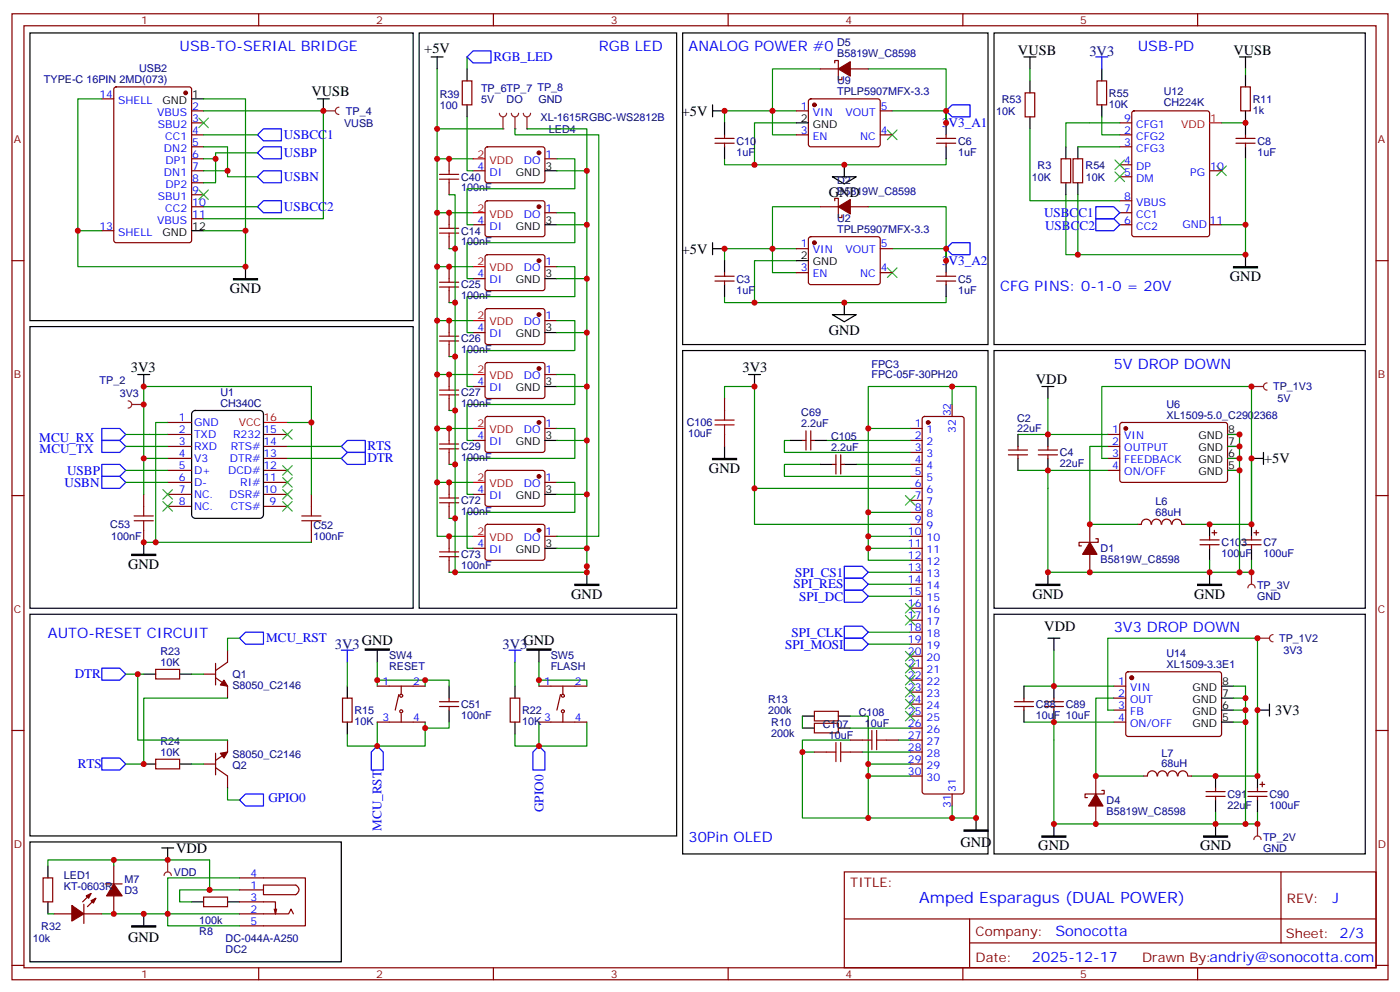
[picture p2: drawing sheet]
<svg xmlns="http://www.w3.org/2000/svg" width="412mm" height="292mm" viewBox="0 0 412 292" stroke-linecap="round" stroke-linejoin="round" font-family="sans-serif">
<g fill="none" stroke="#870000" stroke-width=".35">
<path d="M3.5 4.1h405.4v284.3h-405.4zM7.1 7.6h398.2v277.3h-398.2zM76.2 4.1v3.5M145.3 4.1v3.5M214.5 4.1v3.5M283.6 4.1v3.5M352.8 4.1v3.5M3.5 76.7h3.6M405.3 76.7h3.6M3.5 145.9h3.6M405.3 145.9h3.6M3.5 215h3.6"/>
<path d="M405.3 215h3.6M248.7 256.6h156.6v28.3h-156.6zM377.3 256.7v20.8M248.7 270.5h156.5M285.6 277.5h119.6M285.6 270.5v14.1M3.5 284.2h3.6M76.2 284.9v3.5M145.3 284.9v3.5M214.5 284.9v3.5M283.6 284.9v3.5M352.8 284.9v3.5"/>
<path d="M405.3 284.2h3.6"/>
</g>
<path d="M37.7 118a1.06 1.06 0 0 1 1.1 1.1 1.06 1.06 0 0 1-1.1 1M38.8 119.1h3.5" fill="none" stroke="#8c2424" stroke-width=".35"/>
<circle cx="42.3" cy="119.1" r=".18" fill="#8c2424"/>
<g fill="none" stroke="#000" stroke-width=".35">
<path d="M8.8 9.7h112.9v84.7h-112.9zM56.4 29.1h3.6M56.4 67.9h3.6M8.8 96.1h112.9v82.9h-112.9zM40.6 110.2h3.5M42.3 110.2v3.6M56.7 121.3l.8-.5h19.1l.8 .5 .2 .6v29.6l-.5 .9-.5 .2h-19.1l-.9-.5-.2-.6v-29.6zM42.3 159.6v3.6M8.8 180.8h190.5v65.3h-190.5zM42.3 198.4h3.6M52.9 198.4h3.5M111.1 191.4v3.5"/>
<path d="M158.7 191.4v3.5M102.3 202v3.5M102.3 212.5v3.6M132.3 202v3.5M132.3 209v3.5M151.7 202v3.5M151.7 212.5v3.6M42.3 224.9h3.6M52.9 224.9h3.5"/>
</g>
<g fill="none" stroke="#870000" stroke-width=".35">
<path d="M30 29.1h3.5M33.7 25.8l.5-.2h21.5l.7 .4v44.7l-.4 .7h-21.8l-.6-.4-.1-44.7zM56.4 32.6h3.6M56.4 36.2h3.6M56.4 39.7h3.6M56.4 43.2h3.6M56.4 46.7h3.6M56.4 50.3h3.6M56.4 53.8h3.6M56.4 57.3h3.6M30 67.9h3.5M56.4 60.9h3.6"/>
<path d="M56.4 64.4h3.6M49.4 127.9h7M49.4 131.4h7M49.4 134.9h7M49.4 138.5h7M49.4 124.4h7M77.6 127.9h7.1M77.6 131.4h7.1M77.6 134.9h7.1M77.6 138.5h7.1M42.3 145.5v3.5M42.3 156.1v3.5"/>
<path d="M49.4 142h7M49.4 145.5h7M49.4 149h7M77.6 142h7.1M77.6 145.5h7.1M77.6 149h7.1M91.7 145.5v3.5M91.7 156.1v3.5M45.9 197h7v2.8h-7zM60 198.4h3.5M63.5 199.5l3.5 2.5v3.5M63.5 195.3v6.3"/>
<path d="M67 191.4v3.5l-3.5 2.5M67 217.8v3.6l-3.5 2.4M100.9 205.5h2.8v7h-2.8zM111.1 212.5h14.1M111.1 202h14.1M117.5 204.4l-1.1 4.6M118.2 202v2.4M118.2 210.1v2.4M129.5 208h5.6M129.5 206.6h5.6M132.3 205.5v1.1M132.3 208v1"/>
<path d="M150.3 205.5h2.8v7h-2.8zM158.7 212.5h14.2M158.7 202h14.2M165.1 204.4l-1.1 4.6M165.8 202v2.4M165.8 210.1v2.4M45.9 223.5h7v2.8h-7zM60 224.9h3.5M63.5 226l3.5 2.4v3.6M63.5 221.7v6.4"/>
<circle cx="118.2" cy="209.4" r=".44"/>
<circle cx="118.2" cy="204.8" r=".44"/>
<circle cx="165.8" cy="209.4" r=".44"/>
<circle cx="165.8" cy="204.8" r=".44"/>
</g>
<g fill="#870000" stroke="#870000" stroke-width=".35">
<path d="M66 200.2l1 1.8-2.1-.4z"/>
<path d="M64.9 221.7l2.1-.3-1 1.7z"/>
<circle cx="54.7" cy="27.3" r=".53"/>
</g>
<g fill="none" stroke="#00f" stroke-width=".35">
<path d="M30 136.7h5.3l1.7 1.8-1.7 1.7h-5.3zM30 129.6h5.3l1.7 1.8-1.7 1.8h-5.3zM30 126.1h5.3l1.7 1.8-1.7 1.7h-5.3zM100.5 134.9l1.8-1.7h5.3v3.5h-5.3zM100.5 131.4l1.8-1.8h5.3v3.6h-5.3zM30 140.2h5.3l1.7 1.8-1.7 1.8h-5.3zM30 196.7h5.3l1.7 1.7-1.7 1.8h-5.3zM70.6 187.9l1.7-1.8h5.3v3.5h-5.3zM100.5 191.4h3.6M102.3 191.4v3.5M149.9 191.4h3.6M151.7 191.4v3.5"/>
<path d="M111.1 219.6l1.8 1.8v5.3h-3.5v-5.3zM158.7 219.6l1.8 1.8v5.3h-3.5v-5.3zM30 223.1h5.3l1.7 1.8-1.7 1.8h-5.3zM70.6 235.5l1.7-1.8h5.3v3.5h-5.3z"/>
</g>
<g fill="none" stroke="#008700" stroke-width=".35">
<path d="M37 138.5h12.4M37 131.4h12.4M37 127.9h12.4M42.3 134.9v10.6M49.4 124.4h-3.5v35.2M84.7 124.4h7v-10.6h-49.4v21.1h7.1M84.7 131.4h15.8M84.7 134.9h15.8M91.7 124.4v21.1M37 142h12.4M42.3 159.6h49.4M37 198.4h5.3"/>
<path d="M40.6 198.4v19.4h26.4M56.4 198.4h3.6M70.6 187.9h-3.6v3.5M102.3 194.9v7.1M111.1 194.9v7.1M151.7 194.9v7.1M158.7 194.9v7.1M67 205.5h-24.7v19.4h-5.3M102.3 216.1v3.5h8.8M111.1 200.2h14.1v1.8M111.1 212.5v7.1h14.1v-7.1M125.2 200.2h7.1v1.8"/>
<path d="M132.3 212.5v1.8h-7.1M151.7 216.1v3.5h7M158.7 200.2h14.2v1.8M158.7 212.5v7.1h14.2v-7.1M56.4 224.9h3.6M67 232v3.5h3.6"/>
</g>
<path d="M38.8 163.2h7.1v.3h-7.1zM107.6 191h7.1v.4h-7.1zM155.2 191h7.1v.4h-7.1z" fill="#000" stroke="#000" stroke-width=".35"/>
<path d="M77.6 124.4h7.1" fill="none" stroke="#f00" stroke-width=".35"/>
<path d="M39.5 153.3h5.7M39.5 151.9h5.7M42.3 149v2.9M42.3 153.3v2.8M88.9 153.3h5.6M88.9 151.9h5.6M91.7 149v2.9M91.7 153.3v2.8" fill="none" stroke="#a10000" stroke-width=".35"/>
<g fill="none" stroke="#3c3" stroke-width=".35">
<path d="M83.3 126.5l2.8 2.8M83.3 137.1l2.8 2.8M86.1 126.5l-2.8 2.8M86.1 137.1l-2.8 2.8M48 147.6l2.8 2.9M48 144.1l2.8 2.8M50.8 147.6l-2.8 2.9M50.8 144.1l-2.8 2.8M83.3 140.6l2.8 2.8M83.3 144.1l2.8 2.8M83.3 147.6l2.8 2.9M86.1 140.6l-2.8 2.8"/>
<path d="M86.1 144.1l-2.8 2.8M86.1 147.6l-2.8 2.9"/>
</g>
<path d="M154.2 33.3a1.06 1.06 0 0 0 1 1.1 1.06 1.06 0 0 0 1.1-1.1M155.2 34.4v3.5" fill="none" stroke="#8c2424" stroke-width=".35"/>
<circle cx="155.2" cy="37.9" r=".18" fill="#8c2424"/>
<path d="M150.6 33.3a1.06 1.06 0 0 0 1.1 1.1 1.06 1.06 0 0 0 1.1-1.1M151.7 34.4v3.5" fill="none" stroke="#8c2424" stroke-width=".35"/>
<circle cx="151.7" cy="37.9" r=".18" fill="#8c2424"/>
<path d="M147.1 33.3a1.06 1.06 0 0 0 1.1 1.1 1.06 1.06 0 0 0 1-1.1M148.2 34.4v3.5" fill="none" stroke="#8c2424" stroke-width=".35"/>
<circle cx="148.2" cy="37.9" r=".18" fill="#8c2424"/>
<g fill="none" stroke="#008700" stroke-width=".35">
<path d="M137.6 16.8v3.5M30 29.1h-7.1v38.8h7.1M60 29.1h12.3v38.8M60 32.6h35.2v31.8h-35.2M60 39.7h15.8M128.8 20.3v17.6h19.4M128.8 37.9v24.7h10.5M137.6 34.4v15.9h1.7M151.7 37.9v1.8h24.7v118.2h-12.4M155.2 37.9h17.7v12.4M234.6 32.6h-21.2v3.6M234.6 36.2h-12.4v12.3"/>
<path d="M241.7 20.3h-14.2v19.4h7.1M255.8 20.3h22.9v15.9M262.8 32.6h15.9v3.6M278.7 32.6v3.6M60 43.2h7v8.8h8.8M60 46.7h3.5M60 50.3h7M75.8 45h-12.3v8.8h-3.5M128.8 46.7h10.5M132.3 57.3h1.8v111.2h38.8v-1.8M164 46.7h5.3v8.9h-31.7v10.5h1.7M164 50.3h8.9v111.1h-8.9"/>
<path d="M213.4 46.7v1.8h65.3v-1.8M22.9 67.9v10.6h49.4v-10.6h-12.3M60 60.9h15.8M128.8 62.6v15.9h10.5M128.8 78.5v15.9h10.5M132.3 73.2h1.8M164 62.6h5.3v8.8h-31.7v10.6h1.7M164 78.5h5.3v8.8h-31.7v10.6h1.7M164 66.1h8.9M234.6 76.7h-12.4v12.4M234.6 73.2h-21.2v3.5M241.7 60.9h-14.2v19.4h7.1"/>
<path d="M255.8 60.9h22.9v15.8M262.8 73.2h15.9v3.5M278.7 73.2v3.5M128.8 94.4v15.8h10.5M132.3 89.1h1.8M164 94.4h5.3v8.8h-31.7v10.6h1.7M164 97.9h8.9M164 82h8.9M213.4 87.3v1.8h65.3v-1.8M128.8 110.2v15.9h10.5M132.3 105h1.8M164 110.2h5.3v8.9h-31.7v10.5h1.7"/>
<path d="M164 113.8h8.9M128.8 126.1v15.9h10.5M132.3 120.8h1.8M132.3 136.7h1.8M164 126.1h5.3v8.8h-31.7v10.6h1.7M164 129.6h8.9M128.8 142v15.9h10.5M132.3 152.6h1.8M164 142h5.3v8.8h-31.7v10.6h1.7M164 145.5h8.9M132.3 168.5h1.8M172.9 161.4v7.1"/>
</g>
<path d="M137.6 16.8l1.7-1.8h5.3v3.5h-5.3zM75.8 39.7l1.8-1.8h5.3v3.6h-5.3zM278.7 32.6l1.8-1.7h5.3v3.5h-5.3zM75.8 45l1.8-1.8h5.3v3.5h-5.3zM75.8 52l1.8-1.7h5.3v3.5h-5.3zM75.8 60.9l1.8-1.8h5.3v3.5h-5.3zM278.7 73.2l1.8-1.8h5.3v3.6h-5.3z" fill="none" stroke="#00f" stroke-width=".35"/>
<g fill="none" stroke="#870000" stroke-width=".35">
<path d="M245.9 18.5v-.7h1v5.7h1.1v-.7M136.2 23.8h2.8v7.1h-2.8zM213.4 39.7v1M234.6 32.6h3.5M234.6 39.7h3.5M238.4 29.3l.4-.2 20.1 .1 .4 .6-.1 13-.6 .4-20-.1-.5-.6v-12.7zM241.7 20.3h5.2M250.5 20.3h5.3M259.3 32.6h3.5M259.3 39.7h3.5M278.7 39.7v1M132.3 46.7v3.6"/>
<path d="M132.3 53.8v3.5M139.3 50.3h3.6M143.1 43.4l.5-.2 16.5 .1 .4 .6-.1 9.5-.6 .4-16.5-.1-.4-.6v-9.2zM143.1 59.3l.5-.2h16.5l.4 .7-.1 9.4-.6 .5-16.5-.1-.4-.6v-9.2zM160.5 46.7h3.5M210.6 42.2h5.7M210.6 40.7h5.7M213.4 42.2v1M245.9 59.1v-.7h1v5.6h1.1v-.7M275.9 42.2h5.6M275.9 40.7h5.6M278.7 42.2v1"/>
<path d="M132.3 62.6v3.5M132.3 69.7v3.5M132.3 78.5v3.5M139.3 66.1h3.6M143.1 75.2l.5-.2h16.5l.4 .7-.1 9.4-.6 .4h-16.5l-.4-.7v-9.1zM160.5 62.6h3.5M160.5 78.5h3.5M234.6 73.2h3.5M238.4 69.9l.4-.2h20.1l.4 .7-.1 13-.6 .4-20-.1-.5-.6v-12.7zM241.7 60.9h5.2M250.5 60.9h5.3M259.3 73.2h3.5"/>
<path d="M132.3 85.5v3.6M132.3 94.4v3.5M139.3 82h3.6M139.3 97.9h3.6M143.1 91l.5-.2 16.5 .1 .4 .6-.1 9.5-.6 .4h-16.5l-.4-.7v-9.2zM160.5 94.4h3.5M210.6 82.7h5.7M210.6 81.3h5.7M213.4 80.3v1M213.4 82.7v1.1M234.6 80.3h3.5M259.3 80.3h3.5"/>
<path d="M275.9 82.7h5.6M275.9 81.3h5.6M278.7 80.3v1M278.7 82.7v1.1M132.3 101.4v3.6M132.3 110.2v3.6M132.3 117.3v3.5M139.3 113.8h3.6M143.1 106.9l.5-.2 16.5 .1 .4 .6-.1 9.5-.6 .4-16.5-.1-.4-.6v-9.2zM160.5 110.2h3.5M132.3 126.1v3.5M132.3 133.2v3.5"/>
<path d="M139.3 129.6h3.6M143.1 122.8l.5-.2h16.5l.4 .7-.1 9.4-.6 .5-16.5-.1-.4-.6v-9.2zM143.1 138.7l.5-.2h16.5l.4 .7-.1 9.4-.6 .4h-16.5l-.4-.7v-9.1zM160.5 126.1h3.5M132.3 142v3.5M132.3 149v3.6M132.3 157.9v3.5M139.3 145.5h3.6M143.1 154.5l.5-.2 16.5 .1 .4 .6-.1 9.5-.6 .4h-16.5l-.4-.7v-9.2zM160.5 142h3.5M160.5 157.9h3.5M132.3 164.9v3.6"/>
<path d="M139.3 161.4h3.6"/>
</g>
<g fill="#870000" stroke="#870000" stroke-width=".35">
<path d="M246.9 20.3l3.6-2.1v4.2z"/>
<path d="M246.9 60.9l3.6-2.2v4.3z"/>
<circle cx="158.7" cy="45" r=".53"/>
<circle cx="239.9" cy="30.9" r=".53"/>
<circle cx="239.9" cy="71.4" r=".53"/>
<circle cx="158.7" cy="60.9" r=".53"/>
<circle cx="158.7" cy="76.7" r=".53"/>
<circle cx="158.7" cy="92.6" r=".53"/>
<circle cx="158.7" cy="108.5" r=".53"/>
<circle cx="158.7" cy="124.4" r=".53"/>
<circle cx="158.7" cy="140.2" r=".53"/>
<circle cx="158.7" cy="156.1" r=".53"/>
</g>
<path d="M139.3 46.7h3.6M139.3 62.6h3.6M139.3 78.5h3.6M139.3 94.4h3.6M139.3 110.2h3.6M139.3 126.1h3.6M139.3 142h3.6M139.3 157.9h3.6" fill="none" stroke="#f00" stroke-width=".35"/>
<g fill="none" stroke="#000" stroke-width=".35">
<path d="M123.5 9.7h75.8v169.3h-75.8zM127 16.8h3.5M128.8 16.8v3.5M201.1 9.7h89.9v91.7h-89.9zM93.5 29.1h3.5M95.2 29.1v3.5M137.6 20.3v3.5M137.6 30.9v3.5M209.9 32.6h3.5M209.9 30.9v3.5M213.4 36.2v3.5M234.6 36.2h3.5"/>
<path d="M278.7 36.2v3.5M160.5 50.3h3.5M213.4 43.2v3.5M245.2 52h7l-3.5 2.2zM248.7 48.5v3.5M278.7 43.2v3.5M72.3 78.5v3.5M160.5 66.1h3.5M209.9 71.4v3.6M209.9 73.2h3.5M213.4 76.7v3.6M234.6 76.7h3.5"/>
<path d="M278.7 76.7v3.6M160.5 82h3.5M160.5 97.9h3.5M213.4 83.8v3.5M245.2 92.6h7l-3.5 2.1zM248.7 89.1v3.5M278.7 83.8v3.5M160.5 113.8h3.5M160.5 129.6h3.5M160.5 145.5h3.5M160.5 161.4h3.5M172.9 168.5v3.5"/>
</g>
<path d="M68.8 82h7v.4h-7zM169.3 172h7.1v.3h-7.1z" fill="#000" stroke="#000" stroke-width=".35"/>
<g fill="none" stroke="#a10000" stroke-width=".35">
<path d="M129.5 52.7h5.6M129.5 51.3h5.6M132.3 50.3v1M132.3 52.7v1.1M129.5 68.6h5.6M129.5 67.2h5.6M132.3 66.1v1.1M132.3 68.6v1.1M129.5 84.5h5.6M129.5 83.1h5.6M129.5 99h5.6M132.3 82v1.1"/>
<path d="M132.3 84.5v1M132.3 97.9v1.1M129.5 100.4h5.6M129.5 116.2h5.6M129.5 114.8h5.6M132.3 100.4v1M132.3 113.8v1M132.3 116.2v1.1M129.5 132.1h5.6M129.5 130.7h5.6M132.3 129.6v1.1M132.3 132.1v1.1"/>
<path d="M129.5 148h5.6M129.5 146.6h5.6M132.3 145.5v1.1M132.3 148v1M129.5 163.9h5.6M129.5 162.5h5.6M132.3 161.4v1.1M132.3 163.9v1"/>
</g>
<path d="M58.6 34.7l2.8 2.9M61.4 34.7l-2.8 2.9M261.4 38.3l2.8 2.8M264.2 38.3l-2.8 2.8M58.6 55.9l2.8 2.8M61.4 55.9l-2.8 2.8M261.4 78.8l2.8 2.9M264.2 78.8l-2.8 2.9" fill="none" stroke="#3c3" stroke-width=".35"/>
<path d="M95.2 32.6h3.6M99.8 31.6a1.06 1.06 0 0 0-1 1 1.06 1.06 0 0 0 1 1.1" fill="none" stroke="#8c2424" stroke-width=".35"/>
<circle cx="95.2" cy="32.6" r=".18" fill="#8c2424"/>
<path d="M209.9 134.9h7.1v.4h-7.1zM284 244.3h7v.4h-7zM38.8 272.5h7.1v.4h-7.1z" fill="#000" stroke="#000" stroke-width=".35"/>
<g fill="none" stroke="#000" stroke-width=".35">
<path d="M201.1 103.2h89.9v148.2h-89.9zM220.5 110.2h3.5M222.2 110.2v3.6M213.4 131.4v3.5M232.8 129.6h3.6M239.9 129.6h3.5M241.7 136.7h3.5M248.7 136.7h3.5M236.4 214.3h3.5M236.4 210.8h3.5M246.9 214.3h3.6M246.9 210.8h3.6"/>
<path d="M8.8 247.8h91.7v35.3h-91.7zM47.6 249.6h3.6M49.4 249.6v3.5M287.5 240.8v3.5M42.3 269v3.5M56.4 265.5h3.6M67 265.5h3.6"/>
</g>
<g fill="none" stroke="#870000" stroke-width=".35">
<path d="M213.4 117.3v3.5M280.5 119.1v3.5M213.4 127.9v3.5M236.4 129.6h1M237.4 126.8v5.7M238.8 129.6h1.1M238.8 126.8v5.7M245.2 136.7h1M246.2 133.9v5.6M247.6 136.7h1.1M247.6 133.9v5.6M268.1 126.1h3.5"/>
<path d="M268.1 129.6h3.5M268.1 133.2h3.5M268.1 136.7h3.5M271.9 122.8l.4-.2h11l.5 .2 .2 .5v109.7l-.2 .5-.5 .2h-11l-.5-.2-.2-.5v-109.7zM268.1 140.2h3.5M268.1 143.8h3.5M268.1 147.3h3.5M268.1 150.8h3.5M268.1 154.3h3.5M268.1 157.9h3.5M268.1 161.4h3.5M268.1 164.9h3.5"/>
<path d="M268.1 168.5h3.5M268.1 172h3.5M268.1 175.5h3.5M268.1 179h3.5M268.1 182.6h3.5M268.1 186.1h3.5M268.1 189.6h3.5M268.1 193.1h3.5M268.1 196.7h3.5M239.9 212.9h7v2.8h-7zM239.9 209.4h7v2.8h-7zM250.5 217.8h3.5"/>
<path d="M261.1 217.8h3.5M268.1 200.2h3.5M268.1 203.7h3.5M268.1 207.3h3.5M268.1 210.8h3.5M268.1 214.3h3.5M268.1 217.8h3.5M239.9 221.4h3.5M250.5 221.4h3.5M268.1 221.4h3.5M268.1 224.9h3.5M268.1 228.4h3.5"/>
<path d="M280.5 233.7v3.5M33.5 254.9v5.3M70.6 258.4h19.4v14.1h-19.4M31 260.2h5M33.5 263.7v5.3M60 264.1h7v2.8h-7zM70.6 265.5h10.5v3.5M70.6 269h14.4l.7-1.4 .7 1.4M70.6 261.9h7M77.6 260.5h9.5l.7 .6a1.64 1.64 0 0 1-.7 2.2h-9.5zM80.8 267.6l.3 1.4M81.5 267.6l-.4 1.4"/>
</g>
<g fill="#870000" stroke="#870000" stroke-width=".35">
<path d="M33.5 260.2l2.5 3.5h-4.6z"/>
<circle cx="273.4" cy="124.4" r=".53"/>
</g>
<g fill="none" stroke="#008700" stroke-width=".35">
<path d="M213.4 117.3v-3.5h8.8v30h45.9M280.5 113.8h7v127h-7v-3.6M280.5 119.1v-5.3h-24.7v12.3h12.3M232.8 129.6h-1.7v3.6h37M241.7 136.7h-10.6v3.5h37M243.4 129.6h24.7M252.2 136.7h15.9M255.8 126.1v24.7h12.3M222.2 143.8v10.5h45.9M255.8 150.8v7.1h12.3M255.8 157.9v3.5h12.3M255.8 161.4v3.5h12.3"/>
<path d="M255.8 168.5h12.3M255.8 172h12.3M255.8 175.5h12.3M255.8 186.1h12.3M255.8 189.6h12.3M236.4 210.8v3.5M250.5 217.8h-14.1v3.6M250.5 210.8h5.3v14.1M250.5 214.3h17.6M264.6 217.8h3.5M239.9 221.4h-3.5v19.4h19.4M254 221.4h14.1"/>
<path d="M268.1 228.4h-12.3v12.4h24.7M268.1 224.9h-12.3v3.5M33.5 254.9v-1.8h28.2v8.8h8.9M70.6 258.4h-21.2v14.1h21.2M30 269h40.6M61.7 261.9h-8.8v3.6h3.5"/>
</g>
<g fill="none" stroke="#3c3" stroke-width=".35">
<path d="M266.7 145.9l2.8 2.8M269.5 145.9l-2.8 2.8M266.7 177.6l2.8 2.8M269.5 177.6l-2.8 2.8M266.7 181.2l2.8 2.8M266.7 191.7l2.8 2.9M266.7 195.3l2.8 2.8M266.7 198.8l2.8 2.8M269.5 181.2l-2.8 2.8M269.5 191.7l-2.8 2.9M269.5 195.3l-2.8 2.8M269.5 198.8l-2.8 2.8"/>
<path d="M266.7 209.4l2.8 2.8M266.7 205.8l2.8 2.9M266.7 202.3l2.8 2.8M269.5 209.4l-2.8 2.8M269.5 205.8l-2.8 2.9M269.5 202.3l-2.8 2.8"/>
</g>
<path d="M210.6 125.1h5.7M210.6 123.6h5.7M213.4 120.8v2.8M213.4 125.1v2.8M246.2 218.5v5.7M247.6 218.5v5.7M254 217.8h2.8M256.8 215v5.7M258.2 217.8h2.9M258.2 215v5.7M243.4 221.4h2.8M247.6 221.4h2.9" fill="none" stroke="#a10000" stroke-width=".35"/>
<path d="M248.7 166.7h5.3l1.8 1.8-1.8 1.7h-5.3zM248.7 170.2h5.3l1.8 1.8-1.8 1.7h-5.3zM248.7 173.7h5.3l1.8 1.8-1.8 1.8h-5.3zM248.7 184.3h5.3l1.8 1.8-1.8 1.8h-5.3zM248.7 187.9h5.3l1.8 1.7-1.8 1.8h-5.3z" fill="none" stroke="#00f" stroke-width=".35"/>
<path d="M48.3 257.7a1.06 1.06 0 0 1 1.1-1.1 1.06 1.06 0 0 1 1 1.1M49.4 253.1v3.5" fill="none" stroke="#8c2424" stroke-width=".35"/>
<circle cx="49.4" cy="253.1" r=".18" fill="#8c2424"/>
<path d="M359.8 209h3.6M359.8 212.5h3.6M359.8 205.5h3.6M359.8 202h3.6M370.4 209h3.5M373.9 207.3v3.5M358.1 228.4v3.6M358.1 235.5v3.5M14.1 254.9v3.5M310.4 242.5v3.6M358.1 242.5v3.6M14.1 265.5v3.5" fill="none" stroke="#000" stroke-width=".35"/>
<g fill="none" stroke="#870000" stroke-width=".35">
<path d="M331.8 197.9l.5-.2 27.1 .1 .4 .6v18l-.7 .4-27.1-.1-.4-.6v-17.7zM328.1 202h3.5M328.1 205.5h3.5M328.1 209h3.5M328.1 212.5h3.5M355.2 234.4h5.7M355.2 233h5.7M358.1 232v1M358.1 234.4v1.1M12.7 258.4h2.8v7.1h-2.8zM15.9 269h5.3M24.7 269h5.3"/>
<path d="M24.7 266.2v5.6M26.8 263l-2.5 2.5M28.2 264.4l-2.4 2.5"/>
</g>
<g fill="#870000" stroke="#870000" stroke-width=".35">
<path d="M26.8 265.1l1.4-.7-.7 1.4z"/>
<path d="M25.4 263.7l1.4-.7-.7 1.4z"/>
<path d="M21.2 266.5l3.5 2.5-3.5 2.1z"/>
<circle cx="333.4" cy="199.5" r=".53"/>
</g>
<g fill="none" stroke="#008700" stroke-width=".35">
<path d="M301.6 202h26.5M301.6 212.5h26.5M310.4 212.5v30h47.7M326.3 209h1.8M328.1 205.5h-5.3v22.9h14.1M363.4 202h3.5v40.5M363.4 205.5h3.5M363.4 209h3.5M363.4 212.5h3.5M370.4 209v19.4h-19.4M358.1 239v3.5M370.4 239v3.5h-12.3"/>
<path d="M33.5 253.1h-19.4v1.8M14.1 269h1.8"/>
</g>
<path d="M306.9 246.1h7.1v.3h-7.1zM354.5 246.1h7.1v.3h-7.1z" fill="#000" stroke="#000" stroke-width=".35"/>
<path d="M370.4 187.9h3.5M375 186.8a1.06 1.06 0 0 0-1.1 1.1 1.06 1.06 0 0 0 1.1 1" fill="none" stroke="#8c2424" stroke-width=".35"/>
<circle cx="370.4" cy="187.9" r=".18" fill="#8c2424"/>
<path d="M369.4 247.1a1.06 1.06 0 0 1 1-1 1.06 1.06 0 0 1 1.1 1M370.4 242.5v3.6" fill="none" stroke="#8c2424" stroke-width=".35"/>
<circle cx="370.4" cy="242.5" r=".18" fill="#8c2424"/>
<g fill="none" stroke="#008700" stroke-width=".35">
<path d="M303.4 37.9v21.2h26.4M303.4 20.3v3.5M324.6 34.4v5.3h5.2M329.8 36.2h-15.8v7M359.8 36.2h7.1M366.9 20.3v1.7M314 57.3v17.7h3.5M317.5 57.3v17.7h49.4v-8.9h-7.1M317.5 43.2h12.3M366.9 46.7v19.4M308.7 117.3v10.6M324.6 134.9v-21.1h44.1v40.5"/>
<path d="M310.4 191.4v10.6M326.3 209v-21.1h44.1v40.5"/>
</g>
<g fill="none" stroke="#000" stroke-width=".35">
<path d="M292.8 9.7h109.4v91.7h-109.4zM301.6 16.8h3.6M303.4 16.8v3.5M365.1 16.8h3.6M366.9 16.8v3.5M303.4 23.8v3.5M303.4 34.4v3.5M324.6 20.3v3.5M324.6 30.9v3.5M366.9 22v3.6M366.9 32.6v7.1M314 43.2v3.5"/>
<path d="M314 53.8v3.5M317.5 43.2v3.5M317.5 53.8v3.5M366.9 43.2v3.5M366.9 75v3.5M306.9 113.8h3.5M308.7 113.8v3.5M361.6 134.9h3.5M361.6 138.5h3.5M361.6 131.4h3.5M361.6 127.9h3.5M368.7 134.9h3.5"/>
<path d="M372.2 133.2v3.5M356.3 154.3v3.6M368.7 154.3v3.6M356.3 161.4v3.5M368.7 161.4v3.5M308.7 187.9h3.5M310.4 187.9v3.5M301.6 202v3.5M301.6 209v3.5M310.4 202v3.5M310.4 209v3.5M370.4 228.4v3.6"/>
<path d="M370.4 235.5v3.5"/>
</g>
<g fill="none" stroke="#870000" stroke-width=".35">
<path d="M302 27.3h2.8v7.1h-2.8zM323.1 23.8h2.9v7.1h-2.9zM329.8 39.7h3.6M329.8 36.2h3.6M333.6 32.8l.5-.2h21.5l.7 .5v35.9l-.5 .6-21.7 .1-.7-.5v-35.9zM365.5 25.6h2.8v7h-2.8zM366.9 39.7v1M312.6 46.7h2.8v7.1h-2.8zM316.1 46.7h2.8v7.1h-2.8zM329.8 43.2h3.6M329.8 48.5h3.6M329.8 52h3.6"/>
<path d="M329.8 59.1h3.6M356.3 50.3h3.5M364.1 42.2h5.6M364.1 40.7h5.6M366.9 42.2v1M329.8 66.1h3.6M329.8 62.6h3.6M356.3 66.1h3.5M326.3 127.9h3.5M326.3 131.4h3.5M326.3 134.9h3.5M326.3 138.5h3.5"/>
<path d="M330.1 124.6l.5-.2h30.6l.4 .7-.1 16.5-.6 .4-30.6-.1-.5-.6v-16.2zM321 154.3v5.3M322.8 158.6h.7v1h-5.6v1.1h.7M335.1 154.3h1.1M336.2 154.3a1.41 1.41 0 0 1 1.4-1.5 1.41 1.41 0 0 1 1.4 1.5M339.2 154.3a1.41 1.41 0 0 1 1.4-1.5 1.41 1.41 0 0 1 1.4 1.5M342.2 154.3a1.41 1.41 0 0 1 1.4-1.5 1.41 1.41 0 0 1 1.4 1.5M345.3 154.3a1.41 1.41 0 0 1 1.4-1.5 1.41 1.41 0 0 1 1.4 1.5M348.2 154.3h1M353.5 158.9h5.6M356.3 157.9v1M357 156.8h1.4"/>
<path d="M357.7 156.1v1.4M365.8 158.9h5.7M368.7 157.9v1M369.4 156.8h1.4M370.1 156.1v1.4M321 163.2v5.3M353.5 160.3h5.6M356.3 160.3v1.1M365.8 160.3h5.7M368.7 160.3v1.1M298.8 208h5.6M298.8 206.6h5.6"/>
<path d="M301.6 205.5v1.1M301.6 208v1M307.6 208h5.7M307.6 206.6h5.7M310.4 205.5v1.1M310.4 208v1M322.8 228.4v5.3M322.8 237.2v5.3M324.6 232.7h.7v1h-5.7v1.1h.7M336.9 228.4h1.1M338 228.4a1.41 1.41 0 0 1 1.4-1.5 1.41 1.41 0 0 1 1.4 1.5M341 228.4a1.41 1.41 0 0 1 1.4-1.5 1.41 1.41 0 0 1 1.4 1.5"/>
<path d="M344 228.4a1.41 1.41 0 0 1 1.4-1.5 1.41 1.41 0 0 1 1.4 1.5M347 228.4a1.41 1.41 0 0 1 1.4-1.5 1.41 1.41 0 0 1 1.4 1.5M350 228.4h1M367.6 233h5.6M367.6 234.4h5.6M370.4 232v1M370.4 234.4v1.1M371.1 230.9h1.4M371.8 230.2v1.4"/>
</g>
<g fill="#870000" stroke="#870000" stroke-width=".35">
<path d="M322.8 233.7l2.1 3.5h-4.2z"/>
<path d="M321 159.6l2.1 3.6h-4.2z"/>
<circle cx="331.6" cy="126.1" r=".53"/>
</g>
<path d="M328.4 50.6l2.9 2.8M328.4 47.1l2.9 2.8M331.3 50.6l-2.9 2.8M331.3 47.1l-2.9 2.8M358.4 48.9l2.8 2.8M361.2 48.9l-2.8 2.8" fill="none" stroke="#3c3" stroke-width=".35"/>
<path d="M356.3 36.2h3.5" fill="none" stroke="#f00" stroke-width=".35"/>
<path d="M363.4 78.5h7v.3h-7z" fill="#000" stroke="#000" stroke-width=".35"/>
<path d="M322.8 16.8h3.5M324.6 16.8v3.5M322.8 64.4h5.3l1.7 1.7-1.7 1.8h-5.3zM322.8 60.9h5.3l1.7 1.7-1.7 1.8h-5.3z" fill="none" stroke="#00f" stroke-width=".35"/>
<path d="M367.6 173a1.06 1.06 0 0 1 1.1-1 1.06 1.06 0 0 1 1 1M368.7 168.5v3.5" fill="none" stroke="#8c2424" stroke-width=".35"/>
<circle cx="368.7" cy="168.5" r=".18" fill="#8c2424"/>
<path d="M368.7 113.8h3.5M373.2 112.7a1.06 1.06 0 0 0-1 1.1 1.06 1.06 0 0 0 1 1" fill="none" stroke="#8c2424" stroke-width=".35"/>
<circle cx="368.7" cy="113.8" r=".18" fill="#8c2424"/>
<path d="M299.9 138.5h26.4M299.9 127.9h26.4M308.7 138.5v30h47.6M324.6 134.9h1.7M326.3 131.4h-5.3v22.9h14.1M361.6 127.9h3.5v40.6M361.6 138.5h3.5M361.6 134.9h3.5M361.6 131.4h3.5M368.7 134.9v19.4h-19.5M356.3 164.9v3.6M368.7 164.9v3.6h-12.4" fill="none" stroke="#008700" stroke-width=".35"/>
<path d="M297 133.9h5.7M297 132.5h5.7M299.9 131.4v1.1M299.9 133.9v1M305.9 133.9h5.6M305.9 132.5h5.6M308.7 131.4v1.1M308.7 133.9v1" fill="none" stroke="#870000" stroke-width=".35"/>
<path d="M292.8 103.2h109.4v75.8h-109.4zM299.9 127.9v3.5M299.9 134.9v3.6M308.7 127.9v3.5M308.7 134.9v3.6M308.7 168.5v3.5M356.3 168.5v3.5M292.8 180.8h109.4v70.6h-109.4z" fill="none" stroke="#000" stroke-width=".35"/>
<path d="M305.2 172h7v.3h-7zM352.8 172h7v.3h-7z" fill="#000" stroke="#000" stroke-width=".35"/>
<g fill="#c00">
<circle cx="42.3" cy="119.1" r=".88"/>
<circle cx="158.8" cy="219.6" r=".88"/>
<circle cx="111.1" cy="219.6" r=".88"/>
<circle cx="42.3" cy="224.9" r=".88"/>
<circle cx="40.6" cy="198.4" r=".88"/>
<circle cx="158.8" cy="200.2" r=".88"/>
<circle cx="111.1" cy="200.2" r=".88"/>
<circle cx="125.2" cy="200.2" r=".88"/>
<circle cx="125.2" cy="214.3" r=".88"/>
<circle cx="42.3" cy="134.9" r=".88"/>
<circle cx="42.3" cy="159.6" r=".88"/>
<circle cx="91.7" cy="124.4" r=".88"/>
<circle cx="45.9" cy="159.6" r=".88"/>
<circle cx="42.3" cy="113.8" r=".88"/>
<circle cx="128.8" cy="46.7" r=".88"/>
<circle cx="128.8" cy="37.9" r=".88"/>
<circle cx="227.5" cy="32.6" r=".88"/>
<circle cx="278.7" cy="32.6" r=".88"/>
<circle cx="278.7" cy="73.2" r=".88"/>
<circle cx="227.5" cy="73.2" r=".88"/>
<circle cx="248.7" cy="48.5" r=".88"/>
<circle cx="222.3" cy="48.5" r=".88"/>
<circle cx="248.7" cy="89.1" r=".88"/>
<circle cx="222.3" cy="89.1" r=".88"/>
<circle cx="278.7" cy="36.2" r=".88"/>
<circle cx="278.7" cy="76.7" r=".88"/>
<circle cx="213.4" cy="73.2" r=".88"/>
<circle cx="213.4" cy="32.6" r=".88"/>
<circle cx="132.3" cy="46.7" r=".88"/>
<circle cx="172.9" cy="145.5" r=".88"/>
<circle cx="172.9" cy="129.6" r=".88"/>
<circle cx="172.9" cy="113.8" r=".88"/>
<circle cx="172.9" cy="97.9" r=".88"/>
<circle cx="172.9" cy="82" r=".88"/>
<circle cx="172.9" cy="66.1" r=".88"/>
<circle cx="172.9" cy="161.4" r=".88"/>
<circle cx="172.9" cy="50.3" r=".88"/>
<circle cx="128.8" cy="62.6" r=".88"/>
<circle cx="128.8" cy="78.5" r=".88"/>
<circle cx="128.8" cy="94.4" r=".88"/>
<circle cx="128.8" cy="110.2" r=".88"/>
<circle cx="128.8" cy="126.1" r=".88"/>
<circle cx="128.8" cy="142" r=".88"/>
<circle cx="132.3" cy="62.6" r=".88"/>
<circle cx="132.3" cy="78.5" r=".88"/>
<circle cx="132.3" cy="94.4" r=".88"/>
<circle cx="132.3" cy="110.2" r=".88"/>
<circle cx="132.3" cy="126.1" r=".88"/>
<circle cx="132.3" cy="142" r=".88"/>
<circle cx="172.9" cy="166.7" r=".88"/>
<circle cx="134.1" cy="73.2" r=".88"/>
<circle cx="134.1" cy="89.1" r=".88"/>
<circle cx="134.1" cy="105" r=".88"/>
<circle cx="134.1" cy="120.8" r=".88"/>
<circle cx="134.1" cy="136.7" r=".88"/>
<circle cx="134.1" cy="152.6" r=".88"/>
<circle cx="132.3" cy="157.9" r=".88"/>
<circle cx="172.9" cy="168.5" r=".88"/>
<circle cx="134.1" cy="168.5" r=".88"/>
<circle cx="22.9" cy="67.9" r=".88"/>
<circle cx="72.3" cy="78.5" r=".88"/>
<circle cx="72.3" cy="67.9" r=".88"/>
<circle cx="95.3" cy="32.6" r=".88"/>
<circle cx="63.5" cy="46.7" r=".88"/>
<circle cx="67" cy="50.3" r=".88"/>
<circle cx="222.3" cy="113.8" r=".88"/>
<circle cx="280.5" cy="113.8" r=".88"/>
<circle cx="280.5" cy="240.8" r=".88"/>
<circle cx="222.3" cy="143.8" r=".88"/>
<circle cx="255.8" cy="126.1" r=".88"/>
<circle cx="255.8" cy="150.8" r=".88"/>
<circle cx="255.8" cy="157.9" r=".88"/>
<circle cx="255.8" cy="161.4" r=".88"/>
<circle cx="255.8" cy="228.4" r=".88"/>
<circle cx="255.8" cy="240.8" r=".88"/>
<circle cx="236.4" cy="221.4" r=".88"/>
<circle cx="255.8" cy="224.9" r=".88"/>
<circle cx="49.4" cy="253.1" r=".88"/>
<circle cx="61.7" cy="261.9" r=".88"/>
<circle cx="42.3" cy="269" r=".88"/>
<circle cx="49.4" cy="269" r=".88"/>
<circle cx="33.5" cy="269" r=".88"/>
<circle cx="33.5" cy="253.1" r=".88"/>
<circle cx="368.7" cy="168.5" r=".88"/>
<circle cx="358.1" cy="228.4" r=".88"/>
<circle cx="370.4" cy="228.4" r=".88"/>
<circle cx="358.1" cy="242.5" r=".88"/>
<circle cx="310.4" cy="242.5" r=".88"/>
<circle cx="366.9" cy="242.5" r=".88"/>
<circle cx="366.9" cy="205.5" r=".88"/>
<circle cx="366.9" cy="209" r=".88"/>
<circle cx="366.9" cy="212.5" r=".88"/>
<circle cx="310.4" cy="202" r=".88"/>
<circle cx="310.4" cy="212.5" r=".88"/>
<circle cx="370.4" cy="209" r=".88"/>
<circle cx="322.8" cy="228.4" r=".88"/>
<circle cx="322.8" cy="242.5" r=".88"/>
<circle cx="370.4" cy="242.5" r=".88"/>
<circle cx="317.5" cy="75" r=".88"/>
<circle cx="366.9" cy="75" r=".88"/>
<circle cx="366.9" cy="66.1" r=".88"/>
<circle cx="366.9" cy="36.2" r=".88"/>
<circle cx="356.3" cy="154.3" r=".88"/>
<circle cx="365.1" cy="127.9" r=".88"/>
<circle cx="321" cy="168.5" r=".88"/>
<circle cx="321" cy="154.3" r=".88"/>
<circle cx="368.7" cy="134.9" r=".88"/>
<circle cx="308.7" cy="138.5" r=".88"/>
<circle cx="308.7" cy="127.9" r=".88"/>
<circle cx="365.1" cy="138.5" r=".88"/>
<circle cx="365.1" cy="134.9" r=".88"/>
<circle cx="365.1" cy="131.4" r=".88"/>
<circle cx="365.1" cy="168.5" r=".88"/>
<circle cx="308.7" cy="168.5" r=".88"/>
<circle cx="356.3" cy="168.5" r=".88"/>
<circle cx="368.7" cy="154.3" r=".88"/>
<circle cx="287.5" cy="240.8" r=".88"/>
<circle cx="368.7" cy="113.8" r=".88"/>
<circle cx="370.4" cy="187.9" r=".88"/>
</g>
<text font-size="4.6" fill="#00f" x="270.8" y="265.7">Amped Esparagus (DUAL POWER)</text>
<g font-size="4.2" fill="#00f">
<text x="52.9" y="15">USB-TO-SERIAL BRIDGE</text>
<text x="176.4" y="15">RGB LED</text>
<text x="202.8" y="15">ANALOG POWER #0</text>
<text x="335.1" y="15">USB-PD</text>
<text x="294.6" y="85.5">CFG PINS: 0-1-0 = 20V</text>
<text x="328.1" y="108.5">5V DROP DOWN</text>
<text x="14.1" y="187.9">AUTO-RESET CIRCUIT</text>
<text x="328.1" y="186.1">3V3 DROP DOWN</text>
<text x="202.8" y="247.8">30Pin OLED</text>
<text x="392.5" y="265.9">J</text>
<text x="310.9" y="275.5">Sonocotta</text>
<text x="304" y="283.3">2025-12-17</text>
</g>
<g font-size="4.2">
<text x="125" y="15.7">+5V</text>
<text x="299.9" y="16.1">VUSB</text>
<text x="363.4" y="16.1">VUSB</text>
<text x="91.7" y="28.4">VUSB</text>
<text x="200.8" y="34.1">+5V</text>
<text x="244.1" y="58.1">GND</text>
<text x="200.8" y="74.6">+5V</text>
<text x="362.3" y="82.8">GND</text>
<text x="67.7" y="86.3">GND</text>
<text x="244.1" y="98.7">GND</text>
<text x="38.6" y="109.5">3V3</text>
<text x="218.7" y="109.5">3V3</text>
<text x="305.2" y="113.1">VDD</text>
<text x="372.4" y="136.4">+5V</text>
<text x="208.8" y="139.3">GND</text>
<text x="37.7" y="167.5">GND</text>
<text x="168.3" y="176.3">GND</text>
<text x="304.1" y="176.2">GND</text>
<text x="351.7" y="176.2">GND</text>
<text x="307.6" y="185.7">VDD</text>
<text x="106.5" y="189.9">GND</text>
<text x="154.2" y="189.9">GND</text>
<text x="375.6" y="210.5">3V3</text>
<text x="51.9" y="251">VDD</text>
<text x="282.9" y="249.3">GND</text>
<text x="305.9" y="250.3">GND</text>
<text x="353.5" y="250.3">GND</text>
<text x="37.8" y="277.1">GND</text>
</g>
<g font-size="4.2" fill="#000080">
<text x="320.9" y="16.5">3V3</text>
<text x="98.7" y="191.1">3V3</text>
<text x="148.1" y="191.1">3V3</text>
</g>
<g font-size="3.9" fill="#00f">
<text x="145.3" y="18">RGB_LED</text>
<text x="83.6" y="40.9">USBCC1</text>
<text x="277.5" y="37.4">3V3_A1</text>
<text x="83.6" y="46.1">USBP</text>
<text x="83.6" y="53.2">USBN</text>
<text x="83.6" y="62">USBCC2</text>
<text x="307.5" y="63.9">USBCC1</text>
<text x="307.9" y="67.6">USBCC2</text>
<text x="277.5" y="78">3V3_A2</text>
<text x="11.6" y="130">MCU_RX</text>
<text x="11.7" y="133.4">MCU_TX</text>
<text x="108.2" y="136.1">DTR</text>
<text x="108.2" y="132.5">RTS</text>
<text x="19" y="143.3">USBN</text>
<text x="19.8" y="139.9">USBP</text>
<text x="233.8" y="173.2">SPI_RES</text>
<text x="234.2" y="169.7">SPI_CS1</text>
<text x="235.5" y="176.9">SPI_DC</text>
<text x="78.4" y="189">MCU_RST</text>
<text x="231.3" y="191">SPI_MOSI</text>
<text x="233.2" y="187.4">SPI_CLK</text>
<text x="22" y="199.7">DTR</text>
<text x="22.9" y="226.1">RTS</text>
<text x="79.1" y="236.2">GPIO0</text>
<text x="160.1" y="239" transform="rotate(-90 160.1 239)">GPIO0</text>
<text x="112.4" y="244.6" transform="rotate(-90 112.4 244.6)">MCU_RST</text>
</g>
<g font-size="3.9" fill="#800">
<text x="250.5" y="261.2">TITLE:</text>
<text x="379.1" y="265.9">REV:</text>
<text x="287.4" y="275.4">Company:</text>
<text x="378.7" y="276">Sheet: 2/3</text>
<text x="287.4" y="283.1">Date:</text>
<text x="336.4" y="283.2">Drawn By:andriy@sonocotta.com</text>
</g>
<g font-size="3.2" fill="#800">
<text x="41.6" y="7.1">1</text>
<text x="110.8" y="7.1">2</text>
<text x="179.9" y="7.1">3</text>
<text x="249.1" y="7.1">4</text>
<text x="318.2" y="7.1">5</text>
<text x="4.1" y="42.2">A</text>
<text x="405.9" y="42.2">A</text>
<text x="4.1" y="111.3">B</text>
<text x="405.9" y="111.3">B</text>
<text x="4.1" y="180.4">C</text>
<text x="405.9" y="180.4">C</text>
<text x="4.1" y="249.6">D</text>
<text x="405.9" y="249.6">D</text>
<text x="41.6" y="287.9">1</text>
<text x="110.8" y="287.9">2</text>
<text x="179.9" y="287.9">3</text>
<text x="249.1" y="287.9">4</text>
<text x="318.2" y="287.9">5</text>
</g>
<g font-size="3.2" fill="#000080">
<text x="246.6" y="16.8">B5819W_C8598</text>
<text x="246.6" y="13.6">D5</text>
<text x="41" y="21.2">USB2</text>
<text x="12.9" y="24.3">TYPE-C 16PIN 2MD(073)</text>
<text x="129.5" y="28.7">R39</text>
<text x="141.7" y="27.1">TP_6TP_7 TP_8</text>
<text x="246.6" y="27.9">TPLP5907MFX-3.3</text>
<text x="246.6" y="24.7">U9</text>
<text x="326.7" y="28.5">R55</text>
<text x="342.8" y="28">U12</text>
<text x="101.9" y="33.8">TP_4</text>
<text x="129.5" y="32">100</text>
<text x="141.7" y="30.3">5V</text>
<text x="149.2" y="30.3">DO</text>
<text x="158.6" y="30.3">GND</text>
<text x="159.2" y="35.5">XL-1615RGBC-WS2812B</text>
<text x="293.4" y="33.8">10K</text>
<text x="295.1" y="30.3">R53</text>
<text x="326.7" y="31.7">10K</text>
<text x="342.8" y="31.2">CH224K</text>
<text x="369" y="33.4">1k</text>
<text x="369" y="30.2">R11</text>
<text x="101.3" y="37.3">VUSB</text>
<text x="161.7" y="39">LED4</text>
<text x="217" y="45.9">1uF</text>
<text x="217" y="42.7">C10</text>
<text x="282.2" y="45.9">1uF</text>
<text x="282.2" y="42.7">C6</text>
<text x="370.4" y="45.8">1uF</text>
<text x="370.4" y="42.6">C8</text>
<text x="135.8" y="53.2">C40</text>
<text x="304" y="53.2">10K</text>
<text x="305.7" y="49.7">R3</text>
<text x="319.8" y="49.6">R54</text>
<text x="319.9" y="53.1">10K</text>
<text x="135.8" y="56.3">100nF</text>
<text x="246.6" y="57.3">B5819W_C8598</text>
<text x="246.6" y="54.2">D2</text>
<text x="246.6" y="65.3">U2</text>
<text x="135.8" y="69">C14</text>
<text x="246.6" y="68.4">TPLP5907MFX-3.3</text>
<text x="135.8" y="72.2">100nF</text>
<text x="217" y="83.3">C3</text>
<text x="282.2" y="83.3">C5</text>
<text x="135.8" y="88.1">100nF</text>
<text x="135.8" y="84.9">C25</text>
<text x="217" y="86.4">1uF</text>
<text x="282.2" y="86.4">1uF</text>
<text x="135.8" y="100.8">C26</text>
<text x="135.8" y="104">100nF</text>
<text x="29.3" y="113.2">TP_2</text>
<text x="256.7" y="111.4">FPC-05F-30PH20</text>
<text x="256.7" y="108.4">FPC3</text>
<text x="35.3" y="116.9">3V3</text>
<text x="64.9" y="119.8">CH340C</text>
<text x="64.9" y="116.5">U1</text>
<text x="135.8" y="119.8">100nF</text>
<text x="135.8" y="116.7">C27</text>
<text x="375" y="114.8">TP_1V3</text>
<text x="376.3" y="118.4">5V</text>
<text x="202.3" y="125.5">C106</text>
<text x="236" y="125.8">2.2uF</text>
<text x="236" y="122.6">C69</text>
<text x="299.6" y="124.1">C2</text>
<text x="343.6" y="123.3">XL1509-5.0_C2902368</text>
<text x="343.6" y="120.1">U6</text>
<text x="202.7" y="128.7">10uF</text>
<text x="244.8" y="129.6">C105</text>
<text x="299.6" y="127.3">22uF</text>
<text x="135.8" y="135.7">100nF</text>
<text x="135.8" y="132.5">C29</text>
<text x="244.8" y="132.8">2.2uF</text>
<text x="312.2" y="137.5">22uF</text>
<text x="312.2" y="134.3">C4</text>
<text x="135.8" y="148.4">C72</text>
<text x="340.4" y="148.6">L6</text>
<text x="32.5" y="155.5">C53</text>
<text x="92.3" y="155.8">C52</text>
<text x="135.8" y="151.6">100nF</text>
<text x="340.4" y="151.8">68uH</text>
<text x="32.7" y="159">100nF</text>
<text x="92.3" y="159">100nF</text>
<text x="359.8" y="160.7">C103</text>
<text x="372.2" y="160.7">C7</text>
<text x="135.8" y="167.5">100nF</text>
<text x="135.8" y="164.3">C73</text>
<text x="324.2" y="165.7">B5819W_C8598</text>
<text x="324.2" y="162.5">D1</text>
<text x="359.8" y="164">100uF</text>
<text x="372.2" y="164">100uF</text>
<text x="370.3" y="173.5">TP_3V</text>
<text x="370.3" y="176.7">GND</text>
<text x="376.8" y="188.9">TP_1V2</text>
<text x="47.3" y="196">10K</text>
<text x="47.3" y="192.9">R23</text>
<text x="114.6" y="197.3">RESET</text>
<text x="114.6" y="193.9">SW4</text>
<text x="162.2" y="197.3">FLASH</text>
<text x="162.2" y="193.9">SW5</text>
<text x="343.6" y="196.7">XL1509-3.3E1</text>
<text x="343.6" y="193.4">U14</text>
<text x="378.1" y="192.5">3V3</text>
<text x="68.4" y="202.7">S8050_C2146</text>
<text x="68.4" y="199.5">Q1</text>
<text x="135.8" y="208.4">C51</text>
<text x="226.3" y="207">R13</text>
<text x="305.2" y="208.4">C88</text>
<text x="314" y="208.4">C89</text>
<text x="104.4" y="213.3">10K</text>
<text x="104.4" y="210.2">R15</text>
<text x="135.8" y="211.6">100nF</text>
<text x="153.8" y="213.3">10K</text>
<text x="153.8" y="210.2">R22</text>
<text x="226.3" y="210.2">200k</text>
<text x="227.2" y="213.7">R10</text>
<text x="242.4" y="214.3">C107</text>
<text x="253" y="210.8">C108</text>
<text x="254.8" y="214">10uF</text>
<text x="305.2" y="211.6">10uF 10uF</text>
<text x="47.3" y="219.4">R24</text>
<text x="227.2" y="217">200k</text>
<text x="244.2" y="217.5">10uF</text>
<text x="47.3" y="222.4">10K</text>
<text x="68.4" y="223.1">S8050_C2146</text>
<text x="68.4" y="226.3">Q2</text>
<text x="342.1" y="225.8">68uH</text>
<text x="342.1" y="222.7">L7</text>
<text x="326" y="239.8">B5819W_C8598</text>
<text x="326" y="236.6">D4</text>
<text x="361.6" y="238.1">22uF</text>
<text x="361.6" y="234.9">C91</text>
<text x="373.9" y="238">100uF</text>
<text x="373.9" y="234.8">C90</text>
<text x="372.1" y="250.7">GND</text>
<text x="372.1" y="247.6">TP_2V</text>
<text x="51.2" y="257.8">VDD</text>
<text x="18.8" y="261.9">KT-0603R</text>
<text x="18.8" y="258.8">LED1</text>
<text x="36.7" y="260">M7</text>
<text x="36.7" y="263.2">D3</text>
<text x="12.2" y="273.9">R32</text>
<text x="58.7" y="272.1">100k</text>
<text x="58.7" y="275.3">R8</text>
<text x="9.7" y="277.2">10k</text>
<text x="66.4" y="277.4">DC-044A-A250</text>
<text x="66.4" y="280.5">DC2</text>
</g>
<g font-size="3.2" fill="#00f">
<text x="29.3" y="28.8">14</text>
<text x="34.8" y="30.5">SHELL</text>
<text x="46.3" y="34">VBUS</text>
<text x="56.6" y="32.3">2</text>
<text x="56.6" y="35.8">3</text>
<text x="235.9" y="32.3">1</text>
<text x="239.4" y="34">VIN</text>
<text x="249" y="34">VOUT</text>
<text x="259.5" y="32.3">5</text>
<text x="331.2" y="35.8">9</text>
<text x="46.5" y="37.6">SBU2</text>
<text x="48.7" y="41.1">CC1</text>
<text x="56.6" y="39.3">4</text>
<text x="235.9" y="39.3">3</text>
<text x="239.4" y="41.1">EN</text>
<text x="253.4" y="41.1">NC</text>
<text x="259.5" y="39.3">4</text>
<text x="331.2" y="39.3">2</text>
<text x="334.7" y="41.1">CFG2</text>
<text x="334.7" y="37.6">CFG1</text>
<text x="48.3" y="44.6">DN2</text>
<text x="56.6" y="42.9">5</text>
<text x="56.6" y="46.4">6</text>
<text x="160.7" y="46.4">1</text>
<text x="331.2" y="42.9">3</text>
<text x="334.7" y="44.6">CFG3</text>
<text x="48.3" y="51.7">DN1</text>
<text x="48.8" y="48.2">DP1</text>
<text x="56.6" y="49.9">7</text>
<text x="56.6" y="53.4">8</text>
<text x="140.7" y="49.9">4</text>
<text x="144.2" y="51.7">DI</text>
<text x="154.3" y="48.2">DO</text>
<text x="331.2" y="48.2">4</text>
<text x="331.2" y="51.7">5</text>
<text x="334.7" y="49.9">DP</text>
<text x="334.7" y="53.4">DM</text>
<text x="350.6" y="51.7">PG</text>
<text x="356.5" y="49.9">10</text>
<text x="46.5" y="58.7">SBU1</text>
<text x="48.8" y="55.2">DP2</text>
<text x="56.6" y="57">9</text>
<text x="331.2" y="58.7">8</text>
<text x="46.3" y="65.8">VBUS</text>
<text x="48.7" y="62.3">CC2</text>
<text x="56.6" y="60.5">10</text>
<text x="56.6" y="64">11</text>
<text x="140.7" y="65.8">4</text>
<text x="154.3" y="64">DO</text>
<text x="160.7" y="62.3">1</text>
<text x="331.2" y="65.8">6</text>
<text x="331.2" y="62.3">7</text>
<text x="334.7" y="64">CC1</text>
<text x="334.7" y="60.5">VBUS</text>
<text x="356.3" y="65.8">11</text>
<text x="29.3" y="67.6">13</text>
<text x="34.8" y="69.3">SHELL</text>
<text x="144.2" y="67.6">DI</text>
<text x="334.7" y="67.6">CC2</text>
<text x="348.3" y="67.2">GND</text>
<text x="235.9" y="72.8">1</text>
<text x="239.4" y="74.6">VIN</text>
<text x="249" y="74.6">VOUT</text>
<text x="259.5" y="72.8">5</text>
<text x="140.7" y="81.7">4</text>
<text x="144.2" y="83.4">DI</text>
<text x="154.3" y="79.9">DO</text>
<text x="160.7" y="78.1">1</text>
<text x="235.9" y="79.9">3</text>
<text x="239.4" y="81.7">EN</text>
<text x="253.4" y="81.7">NC</text>
<text x="259.5" y="79.9">4</text>
<text x="154.3" y="95.8">DO</text>
<text x="160.7" y="94">1</text>
<text x="140.7" y="97.5">4</text>
<text x="144.2" y="99.3">DI</text>
<text x="140.7" y="113.4">4</text>
<text x="154.3" y="111.7">DO</text>
<text x="160.7" y="109.9">1</text>
<text x="144.2" y="115.2">DI</text>
<text x="52.7" y="124">1</text>
<text x="57.1" y="125.4">GND</text>
<text x="160.7" y="125.8">1</text>
<text x="269.4" y="125.8">1</text>
<text x="280.1" y="122.6" transform="rotate(-90 280.1 122.6)">32</text>
<text x="52.7" y="131.1">3</text>
<text x="52.7" y="127.5">2</text>
<text x="57.1" y="128.9">TXD</text>
<text x="68.7" y="128.9">R232</text>
<text x="77.6" y="127.5">15</text>
<text x="77.6" y="131.1">14</text>
<text x="140.7" y="129.3">4</text>
<text x="144.2" y="131.1">DI</text>
<text x="154.3" y="127.5">DO</text>
<text x="269.4" y="129.3">2</text>
<text x="272.9" y="127.5">1</text>
<text x="272.9" y="131.1">2</text>
<text x="281.5" y="127.3" transform="rotate(-90 281.5 127.3)">32</text>
<text x="327.7" y="127.5">1</text>
<text x="327.7" y="131.1">2</text>
<text x="331.2" y="129.3">VIN</text>
<text x="52.7" y="134.6">4</text>
<text x="57.1" y="136">V3</text>
<text x="57.1" y="132.5">RXD</text>
<text x="67.7" y="136">DTR#</text>
<text x="68" y="132.5">RTS#</text>
<text x="77.6" y="134.6">13</text>
<text x="269.4" y="132.8">3</text>
<text x="269.4" y="136.3">4</text>
<text x="272.9" y="134.6">3</text>
<text x="327.7" y="134.6">3</text>
<text x="331.2" y="132.8">OUTPUT</text>
<text x="331.2" y="136.3">FEEDBACK</text>
<text x="52.7" y="141.6">6</text>
<text x="52.7" y="138.1">5</text>
<text x="57.1" y="143.1">D-</text>
<text x="57.1" y="139.5">D+</text>
<text x="67.2" y="139.5">DCD#</text>
<text x="70.8" y="143.1">RI#</text>
<text x="77.6" y="138.1">12</text>
<text x="77.6" y="141.6">11</text>
<text x="154.3" y="143.4">DO</text>
<text x="160.7" y="141.6">1</text>
<text x="269.4" y="139.9">5</text>
<text x="269.4" y="143.4">6</text>
<text x="272.9" y="138.1">4</text>
<text x="272.9" y="141.6">5</text>
<text x="327.7" y="138.1">4</text>
<text x="331.2" y="139.9">ON/OFF</text>
<text x="52.7" y="148.7">8</text>
<text x="52.7" y="145.2">7</text>
<text x="57.1" y="146.6">NC.</text>
<text x="67.5" y="146.6">DSR#</text>
<text x="77.6" y="145.2">10</text>
<text x="79.4" y="148.7">9</text>
<text x="140.7" y="145.2">4</text>
<text x="144.2" y="146.9">DI</text>
<text x="269.4" y="146.9">7</text>
<text x="272.9" y="145.2">6</text>
<text x="272.9" y="148.7">7</text>
<text x="57.1" y="150.1">NC.</text>
<text x="68" y="150.1">CTS#</text>
<text x="269.4" y="150.5">8</text>
<text x="269.4" y="154">9</text>
<text x="272.9" y="152.2">8</text>
<text x="272.9" y="155.8">9</text>
<text x="140.7" y="161">4</text>
<text x="154.3" y="159.3">DO</text>
<text x="160.7" y="157.5">1</text>
<text x="267.4" y="157.5">10</text>
<text x="267.4" y="161">11</text>
<text x="272.9" y="159.3">10</text>
<text x="144.2" y="162.8">DI</text>
<text x="267.4" y="164.6">12</text>
<text x="272.9" y="162.8">11</text>
<text x="272.9" y="166.3">12</text>
<text x="267.4" y="168.1">13</text>
<text x="267.4" y="171.6">14</text>
<text x="272.9" y="169.9">13</text>
<text x="272.9" y="173.4">14</text>
<text x="267.4" y="175.2">15</text>
<text x="267.4" y="178.7">16</text>
<text x="272.9" y="176.9">15</text>
<text x="267.4" y="182.2">17</text>
<text x="267.4" y="185.7">18</text>
<text x="272.9" y="180.4">16</text>
<text x="272.9" y="184">17</text>
<text x="267.4" y="189.3">19</text>
<text x="272.9" y="187.5">18</text>
<text x="272.9" y="191">19</text>
<text x="267.4" y="192.8">20</text>
<text x="267.4" y="196.3">21</text>
<text x="272.9" y="194.6">20</text>
<text x="112.6" y="201.6">1</text>
<text x="121.7" y="201.6">2</text>
<text x="160.3" y="201.6">1</text>
<text x="169.3" y="201.6">2</text>
<text x="267.4" y="199.8">22</text>
<text x="267.4" y="203.4">23</text>
<text x="272.9" y="198.1">21</text>
<text x="272.9" y="201.6">22</text>
<text x="329.4" y="201.6">1</text>
<text x="332.9" y="203.4">VIN</text>
<text x="267.4" y="206.9">24</text>
<text x="272.9" y="205.1">23</text>
<text x="272.9" y="208.7">24</text>
<text x="329.4" y="205.1">2</text>
<text x="329.4" y="208.7">3</text>
<text x="332.9" y="206.9">OUT</text>
<text x="112.6" y="212.2">3</text>
<text x="121.7" y="212.2">4</text>
<text x="160.3" y="212.2">3</text>
<text x="169.3" y="212.2">4</text>
<text x="267.4" y="210.4">25</text>
<text x="267.4" y="214">26</text>
<text x="272.9" y="212.2">25</text>
<text x="272.9" y="215.7">26</text>
<text x="329.4" y="212.2">4</text>
<text x="332.9" y="210.4">FB</text>
<text x="332.9" y="214">ON/OFF</text>
<text x="267.4" y="217.5">27</text>
<text x="267.4" y="221">28</text>
<text x="272.9" y="219.3">27</text>
<text x="267.4" y="224.5">29</text>
<text x="272.9" y="222.8">28</text>
<text x="272.9" y="226.3">29</text>
<text x="267.4" y="228.1">30</text>
<text x="272.9" y="229.8">30</text>
<text x="281.5" y="233" transform="rotate(-90 281.5 233)">31</text>
<text x="280.1" y="237.7" transform="rotate(-90 280.1 237.7)">31</text>
<text x="73.8" y="258.1">4</text>
<text x="73.8" y="261.6">1</text>
<text x="73.8" y="265.1">3</text>
<text x="73.8" y="268.6">2</text>
<text x="73.8" y="272.2">5</text>
</g>
<g font-size="3.2">
<text x="56.6" y="28.8">1</text>
<text x="47.9" y="30.5">GND</text>
<text x="235.9" y="35.8">2</text>
<text x="239.4" y="37.6">GND</text>
<text x="151.9" y="51.7">GND</text>
<text x="160.7" y="49.9">3</text>
<text x="160.7" y="65.8">3</text>
<text x="47.9" y="69.3">GND</text>
<text x="56.6" y="67.6">12</text>
<text x="151.9" y="67.6">GND</text>
<text x="235.9" y="76.4">2</text>
<text x="151.9" y="83.4">GND</text>
<text x="160.7" y="81.7">3</text>
<text x="239.4" y="78.1">GND</text>
<text x="151.9" y="99.3">GND</text>
<text x="160.7" y="97.5">3</text>
<text x="160.7" y="113.4">3</text>
<text x="151.9" y="115.2">GND</text>
<text x="151.9" y="131.1">GND</text>
<text x="160.7" y="129.3">3</text>
<text x="353" y="129.3">GND</text>
<text x="361.8" y="131.1">7</text>
<text x="361.8" y="127.5">8</text>
<text x="353" y="136.3">GND</text>
<text x="353" y="132.8">GND</text>
<text x="361.8" y="134.6">6</text>
<text x="353" y="139.9">GND</text>
<text x="361.8" y="138.1">5</text>
<text x="151.9" y="146.9">GND</text>
<text x="160.7" y="145.2">3</text>
<text x="160.7" y="161">3</text>
<text x="151.9" y="162.8">GND</text>
<text x="351.2" y="203.4">GND</text>
<text x="360" y="201.6">8</text>
<text x="351.2" y="206.9">GND</text>
<text x="360" y="208.7">6</text>
<text x="360" y="205.1">7</text>
<text x="351.2" y="214">GND</text>
<text x="351.2" y="210.4">GND</text>
<text x="360" y="212.2">5</text>
</g>
<g font-size="3.2" fill="#f00">
<text x="356.5" y="35.8">1</text>
<text x="347.9" y="37.6">VDD</text>
<text x="140.7" y="46.4">2</text>
<text x="144.2" y="48.2">VDD</text>
<text x="140.7" y="62.3">2</text>
<text x="144.2" y="64">VDD</text>
<text x="140.7" y="78.1">2</text>
<text x="144.2" y="79.9">VDD</text>
<text x="140.7" y="94">2</text>
<text x="144.2" y="95.8">VDD</text>
<text x="140.7" y="109.9">2</text>
<text x="144.2" y="111.7">VDD</text>
<text x="70.3" y="125.4">VCC</text>
<text x="77.6" y="124">16</text>
<text x="140.7" y="125.8">2</text>
<text x="144.2" y="127.5">VDD</text>
<text x="140.7" y="141.6">2</text>
<text x="144.2" y="143.4">VDD</text>
<text x="140.7" y="157.5">2</text>
<text x="144.2" y="159.3">VDD</text>
</g>
</svg>
